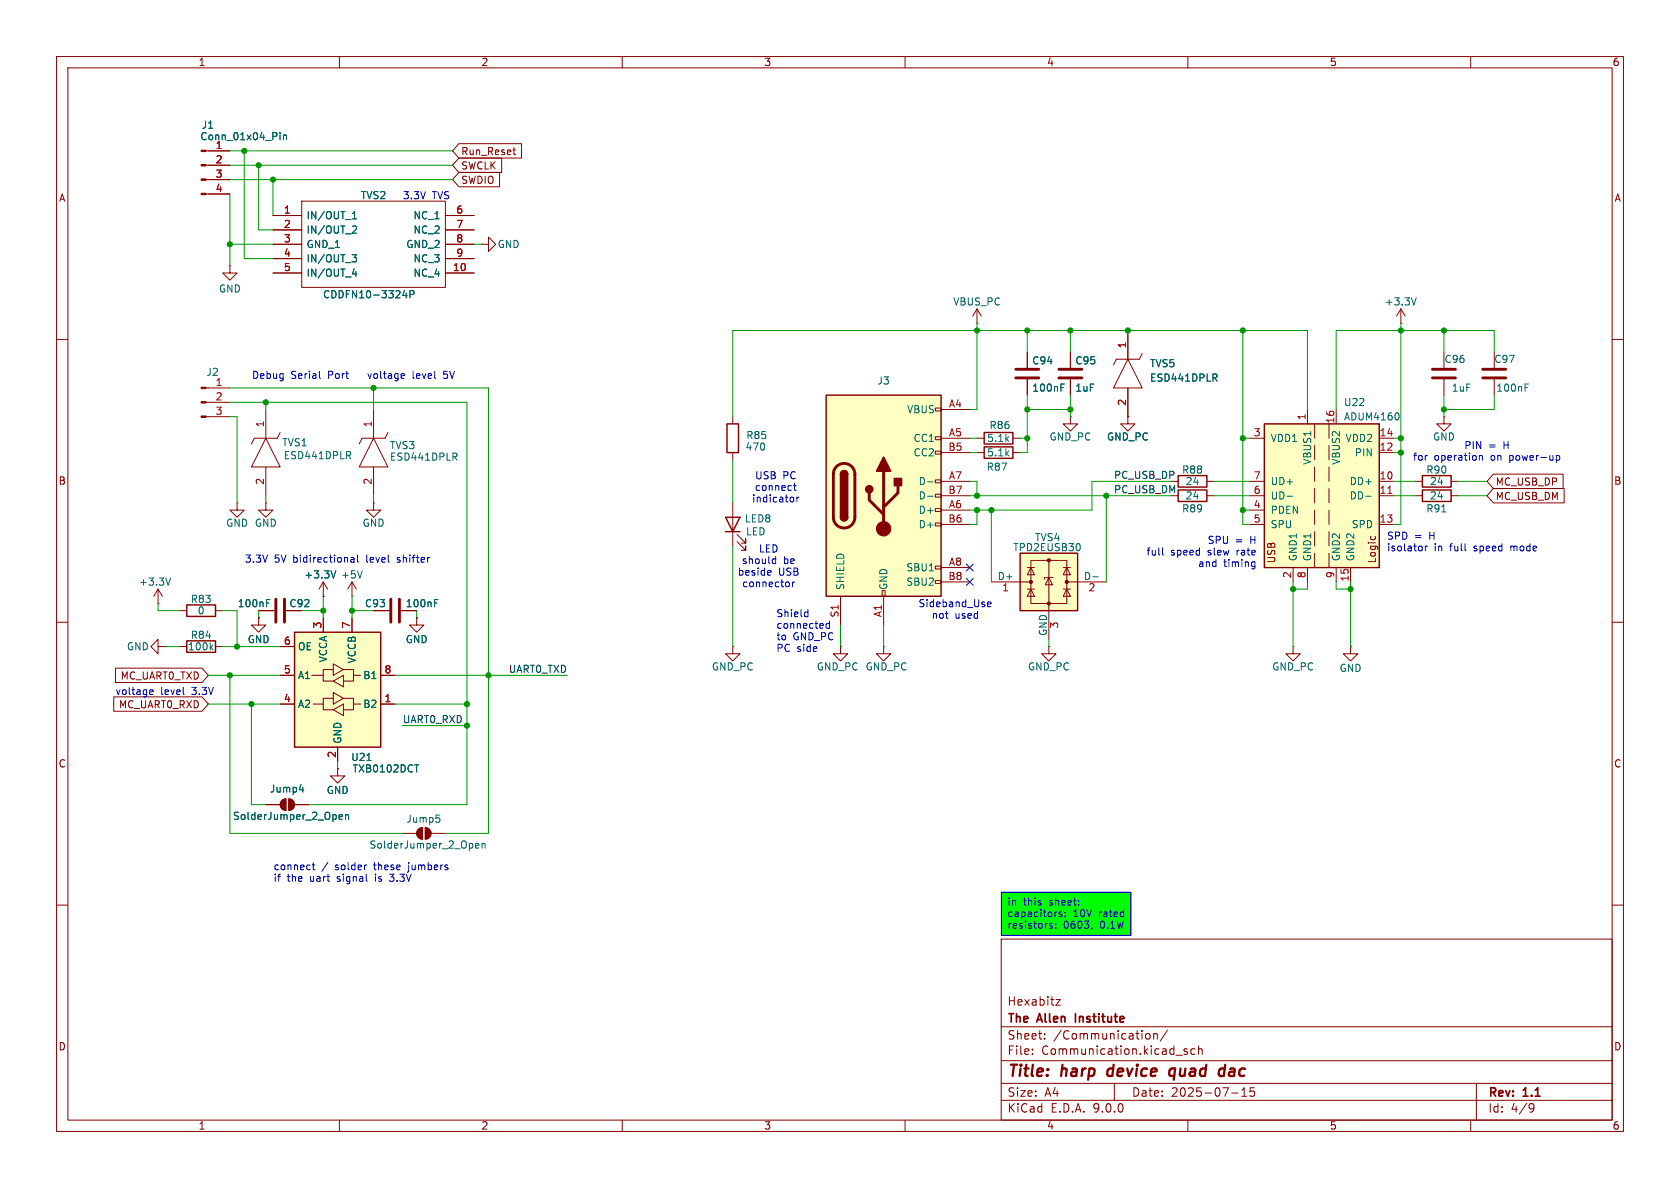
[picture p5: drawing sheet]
<svg xmlns="http://www.w3.org/2000/svg" width="297mm" height="210mm" viewBox="0 0 297 210" stroke-linecap="round" stroke-linejoin="round" font-family="sans-serif">
<g fill="none" stroke="#840000" stroke-width=".18">
<path d="M10 10h277v190h-277zM12 12h273v186h-273zM60 10v2M110 10v2M160 10v2M210 10v2M260 10v2M10 60h2M285 60h2M10 110h2M285 110h2M10 160h2"/>
<path d="M177 166h108v32h-108zM186.7 176.7h.8l-.8 1h.8M285 160h2M60 198v2M110 198v2M160 198v2M177 194.5h108M177 191.5h108M177 187.5h108M177 181.5h108M182.5 186.3v.1M182.5 185.5v.1"/>
<path d="M184.7 183.6v.1M184.7 182.8v.1M197 191.5v3M202.6 182.8l.4-.1 .3 .3v.4l-.1 .2-.4 .1-.2-.1M204 182.8l.2-.1 .3 .1 .1 .9M204 182.7v1M206.4 182.1l-1.3 2M209.9 185.5l-.4-.1-.2 .2 .1 .2 .5 .2v.3h-.6M210 198v2M211.2 185.5l-.4-.1-.3 .3v.4l.2 .2h.5M211.9 185.5l.2-.1 .4 .1v.9M211.9 184.9v1.5"/>
<path d="M217.7 193.2h1.2M219.5 193.8h.9M219.5 192.7l.5-.4v1.5M221.7 192.3h-.7v.7l.2-.1h.5l.1 .3-.1 .5-.2 .1-.5-.1M260 198v2M261 191.5v6.5M270.6 195.1l.5 .1a.99 .99 0 0 1-.4 1.4h-.2M271.2 195.7l-.3 .3h-.3"/>
</g>
<path d="M195.9 189.1l-.2 .7 .4 .4M207.7 189a.66 .66 0 0 0-.9 .3l-.1 .5 .1 .3 .2 .1 .6-.1M207.8 188.9l-.3 2M215.9 188.9l.6 .1M216.4 190.1l-.2 .1M216.6 188.2l-.3 2" fill="none" stroke="#840000" stroke-width=".4"/>
<path d="M190.1 179.2v1.5" fill="none" stroke="#840000" stroke-width=".3"/>
<path d="M177 157.7h22.9v7.7h-22.9z" fill="#0f0"/>
<path d="M180.3 97.8h10.2v10.2h-10.2z" fill="#ffffc2"/>
<path d="M180.3 97.8h10.2v10.2h-10.2z" fill="none" stroke="#840000" stroke-width=".25"/>
<g fill="none" stroke="#840000" stroke-width=".18">
<path d="M247.6 57.2h.1M247.6 54.6l-.7 1.3M247.6 54.6l.8 1.3M247.6 54.6v2.6M182.2 99.1h6.4v7.6h-6.4zM185.4 99.1v13.9M175.3 102.9h6.9M181.6 100.3h1.3M181.6 104.1h1.3M182.2 100.3l.7 1.3h-1.3zM182.2 104.1l.7 1.3h-1.3zM185.4 102.1l.7 1.3h-1.3z"/>
<path d="M186.2 102.1h-1.5v.3M188 100.3h1.2M188 104.1h1.2M188.6 100.3l.6 1.3h-1.2zM188.6 104.1l.6 1.3h-1.2zM188.6 102.9h7"/>
</g>
<g fill="#840000" stroke="#840000" stroke-width=".18">
<circle cx="182.2" cy="102.9" r=".28"/>
<circle cx="185.4" cy="99.1" r=".28"/>
<circle cx="185.4" cy="106.7" r=".28"/>
<circle cx="188.6" cy="102.9" r=".28"/>
</g>
<path d="M250.4 52.6l-.5 1.3M190.9 96.2l.1 .4-.1 .6M193.2 102h1" fill="none" stroke="#006464" stroke-width=".18"/>
<path d="M146 69.9h20.4v35.5h-20.4z" fill="#ffffc2"/>
<g fill="none" stroke="#840000" stroke-width=".18">
<path d="M36.4 26.7h4.2M36.4 29.2h4.2M36.4 31.8h4.2M36.4 34.3h4.2M48.3 38.1h5M53.3 35.6h25.4v15.2h-25.4zM78.7 38.1h5.1M40.6 47v1.3h1.3l-1.3 1.2-1.2-1.2h1.2M40.6 47h.1M48.3 40.6h5M48.3 43.2h5M48.3 45.7h5"/>
<path d="M48.3 48.3h5M78.7 40.6h5.1M78.7 43.2h5.1M78.7 45.7h5.1M78.7 48.3h5.1M85.1 43.2h1.3v-1.3l1.2 1.3-1.2 1.3v-1.3M85.1 43.2h.1M172.7 57.2h.1M172.7 54.6l-.7 1.3M172.7 54.6l.8 1.3M172.7 54.6v2.6M199.4 58.4v5.1"/>
<path d="M36.4 68.6h4.2M36.4 71.1h4.2M36.4 73.7h4.2M47 77.5l2.5 5.1h-5.1zM47 72.4v5.1M49.5 76.5l-.5 1h-4l-.6 1M66 77.5l2.6 5.1h-5.1zM66 72.4v5.1M68.6 76.5l-.5 1h-4.1l-.5 1M129.5 73.7v1.2M165.4 72.1h1v.5h-1zM165.4 77.2h1v.5h-1z"/>
<path d="M165.4 79.8h1v.5h-1zM166.4 72.4h5M166.4 77.5h5M172.7 77.5h1.3M179.1 77.5h1.2M199.4 63.5l2.5 5.1h-5.1zM199.4 73.7v1.2h1.3l-1.3 1.3-1.3-1.3h1.3M199.4 73.7h.1M199.4 68.6v5.1M201.9 62.5l-.5 1h-4l-.6 1M255.3 73.7v1.2h1.2l-1.2 1.3-1.3-1.3h1.3M255.3 73.7h.1"/>
<path d="M255.3 62.2v2.8M255.3 67.1v2.8M264.2 62.2v2.8M264.2 67.1v2.8M41.9 88.9v1.3h1.3l-1.3 1.2-1.3-1.2h1.3M41.9 88.9h.1M47 88.9v1.3h1.3l-1.3 1.2-1.3-1.2h1.3M47 88.9h.1M47 82.6v5M66 88.9v1.3h1.3l-1.3 1.2-1.2-1.2h1.2M66 88.9h.1M66 82.6v5"/>
<path d="M129.5 80v1.3M129.5 88.9v7.6M130.3 95.8l1.5 1.5v-.8v.8h-.7M130.3 94.5l1.5 1.5v-.7v.7h-.7M165.4 84.8h1v.5h-1zM165.4 87.4h1v.5h-1zM165.4 89.9h1v.5h-1zM165.4 92.5h1v.5h-1zM166.4 80h5M166.4 85.1h5M166.4 87.6h5M166.4 90.2h5"/>
<path d="M166.4 92.7h5M172.7 80h1.3M179.1 80h1.2M250.2 85.1h1.3M250.2 87.6h1.3M256.5 85.1h1.3M256.5 87.6h1.3M27.9 106.7h.1M27.9 114.3v-1.3l-1.2 1.3 1.2 1.3v-1.3h1.3M27.9 104.1l-.7 1.3M27.9 104.1l.8 1.3M27.9 104.1v2.6"/>
<path d="M29.2 114.3h.1M31.7 114.3h1.3M31.7 108h1.3M38.1 114.3h1.3M38.1 108h1.3M45.7 109.2v1.3h1.3l-1.3 1.3-1.3-1.3h1.3M45.7 109.2h.1M45.7 108h2.8M57.1 105.4h.1M57.1 102.9l-.7 1.2M57.1 102.9l.8 1.2M57.1 102.9v2.5"/>
<path d="M62.2 105.4h.1M62.2 102.9l-.7 1.2M62.2 102.9l.8 1.2M62.2 102.9v2.5M66 108h2.8M70.9 108h2.8M73.7 109.2v1.3h1.2l-1.2 1.3-1.3-1.3h1.3M73.7 109.2h.1M129.5 114.3v1.3h1.3l-1.3 1.2-1.2-1.2h1.2M129.5 114.3h.1M148.6 114.3v1.3h1.3l-1.3 1.2-1.3-1.2h1.3M148.6 114.3h.1"/>
<path d="M148.6 105.4v5.1M156 104.4h.5v1h-.5zM156.2 114.3v1.3h1.3l-1.3 1.2-1.3-1.2h1.3M156.2 114.3h.1M156.2 105.4v5.1M165.4 100.1h1v.5h-1zM165.4 102.6h1v.5h-1zM166.4 100.3h5M166.4 102.9h5M185.4 114.3v1.3h1.3l-1.3 1.2-1.3-1.2h1.3M185.4 114.3h.1M228.6 114.3v1.3h1.3l-1.3 1.2-1.3-1.2h1.3"/>
<path d="M228.6 114.3h.1M238.8 114.3v1.3h1.2l-1.2 1.2-1.3-1.2h1.3M238.8 114.3h.1M59.7 135.9v1.3h1.3l-1.3 1.2-1.3-1.2h1.3M59.7 135.9h.1M47 142.2h2.5M49.8 141.5l.7-.3v2.1a1.02 1.02 0 0 1-.9-.7 1.02 1.02 0 0 1 .2-1.1zM51.1 141.2a1.02 1.02 0 0 1 1 1 1.02 1.02 0 0 1-1 1.1zM52.1 142.2h2.5M71.1 147.3h2.6M74 146.6l.7-.3v2a1.02 1.02 0 0 1-1-.6 1.02 1.02 0 0 1 .3-1.1zM75.2 146.3a1.02 1.02 0 0 1 1 1 1.02 1.02 0 0 1-1 1z"/>
<path d="M76.2 147.3h2.5"/>
</g>
<path d="M128.5 74.9h2.1v5.1h-2.1zM146 69.9h20.4v35.5h-20.4zM174 79h5.1v2h-5.1zM174 76.5h5.1v2h-5.1zM128.3 91.4h2.5l-1.3 2.6zM128.3 94h2.5M148.6 83.8a.64 .64 0 0 1 .6-.6 .64 .64 0 0 1 .7 .6M148.6 91.4a.64 .64 0 0 0 .6 .7 .64 .64 0 0 0 .7-.7M251.5 86.6h5v2h-5zM251.5 84.1h5v2h-5zM33 113.3h5.1v2h-5.1zM33 106.9h5.1v2.1h-5.1z" fill="none" stroke="#840000" stroke-width=".25"/>
<path d="M253.2 66.8h4.1M253.2 65.3h4.1M262.1 66.8h4.1M262.1 65.3h4.1M147.9 82.5a1.9 1.9 0 0 1 2-.4 1.9 1.9 0 0 1 1.2 1.7v7.6a1.91 1.91 0 0 1-1.9 1.9 1.91 1.91 0 0 1-1.9-1.9v-7.7l.2-.7zM153.7 87.1v1.3l2.5 2.5M156.2 83.3v10.2M158.7 85.9v1.2l-2.5 2.6M48.8 105.9v4.1M50.3 105.9v4.1M69.1 105.9v4.1M70.6 105.9v4.1" fill="none" stroke="#840000" stroke-width=".51"/>
<g fill="#840000" stroke="#840000" stroke-width=".25">
<path d="M148.6 83.8h1.3v7.6h-1.3z"/>
<path d="M148.8 83.4a.64 .64 0 0 1 .7-.2 .64 .64 0 0 1 .4 .6h-1.3z"/>
<path d="M148.6 91.4h1.3a.64 .64 0 0 1-.7 .7 .64 .64 0 0 1-.6-.7z"/>
<path d="M156.2 80.8l1.3 2.5h-2.6z"/>
<path d="M158.1 84.6h1.3v1.3h-1.3z"/>
<circle cx="153.7" cy="86.5" r=".63"/>
</g>
<g fill="#840000" stroke="#840000" stroke-width=".18">
<path d="M35.6 26.5h.8v.3h-.8z"/>
<path d="M35.6 29.1h.8v.2h-.8z"/>
<path d="M35.6 31.6h.8v.3h-.8z"/>
<path d="M35.6 34.2h.8v.2h-.8z"/>
<path d="M35.6 68.5h.8v.2h-.8z"/>
<path d="M35.6 71h.8v.2h-.8z"/>
<path d="M35.6 73.5h.8v.3h-.8z"/>
<path d="M74 146.6l.7-.3v2a1.02 1.02 0 0 1-1-.6 1.02 1.02 0 0 1 .3-1.1z"/>
<path d="M75.2 146.3a1.02 1.02 0 0 1 1 1 1.02 1.02 0 0 1-1 1z"/>
<path d="M49.8 141.5l.7-.3v2.1a1.02 1.02 0 0 1-.9-.7 1.02 1.02 0 0 1 .2-1.1z"/>
<path d="M51.1 141.2a1.02 1.02 0 0 1 1 1 1.02 1.02 0 0 1-1 1.1z"/>
<circle cx="156.2" cy="93.5" r="1.27"/>
</g>
<g fill="none" stroke="#006464" stroke-width=".18">
<path d="M49.5 23.4v.2M49.5 23.9v.8M50.1 23.9v.8M50.1 24l.2-.1h.3l.1 .8M62.3 38.7h.7M62.3 37.8l.4-.4v1.3M62.5 39.9l.4 .1 .1 .3-.8 .9h.8M62.2 45h.8l-.4 .5 .4 .1v.5l-.2 .2h-.4M62.3 48.4h.8M62.9 48v.8M71.5 51.3l-.3 .9h.8M71.8 51.8v.8"/>
<path d="M72.5 52h.6l.1-.2-.1-.3-.6-.1v1.2M61.9 79.9l.1 .2-.1 .3M214.7 66.8l.5 .6M215 66.2l.2 .2-.2 .3M269.6 68.5h.4M269.6 67.9h.6M61.6 80.5l.4 .6M80.4 80.7l.4 .7M80.7 80.1l.1 .2-.1 .4M164 85.2h1M164 87.7h1M254.9 90.5h.7"/>
<path d="M30.2 102.2l-.5 1.2M37.3 114.4l.3 .5M37.6 114l-.4 .5M47.1 106.6h.4M47.1 106h.6M59.4 100.9l-.5 1.3M64 100.9l-.4 1.3M76.8 106.6h.4M76.8 106h.6M52.9 139.6h.8M53.5 139.2v.8M59.9 144.4l.6-.1v-.2l-.4-.1-.2 .2 .1 .6h.5"/>
<path d="M61.1 144.1l.2-.1 .3 .1v.8M61.1 144v.9M77.1 144.1h.6M77.5 144.6l.3 .2v.3l-.3 .3M84.1 149.5l.6-.1-.1-.3h-.4l-.1 .2v.6h.5M85.2 149.2l.2-.1h.3l.1 .8M85.2 149.1v.8"/>
</g>
<g fill="#ffffc2">
<path d="M52.1 111.8h15.2v20.3h-15.2z"/>
<path d="M58.9 122.4l1.8 1-1.8 1.1z"/>
</g>
<path d="M208.3 86.6h5.1v2h-5.1zM52.1 111.8h15.2v20.3h-15.2z" fill="none" stroke="#840000" stroke-width=".25"/>
<g fill="none" stroke="#840000" stroke-width=".18">
<path d="M207 87.6h1.3M213.4 87.6h1.2M49.5 114.3h2.6M49.5 119.4h2.6M55.1 119.4h2v1h1.8M57.1 109.2v2.6M58.9 118.4h-1.8v1M58.9 117.3l1.8 1.1-1.8 1zM60.7 118.4h1.8v1h1.3M62.2 109.2v2.6M62.5 119.4v1h-1.8M67.3 119.4h2.5"/>
<path d="M49.5 124.5h2.6M55.4 124.5h1.7v1h1.8M58.9 123.4h-1.8v1.1M58.9 122.4l1.8 1-1.8 1.1zM58.9 120.4l1.8-1v2zM58.9 125.5l1.8-1v2zM59.7 132.1v2.5M60.7 123.4h1.8v1.1h1.3M62.5 124.5v1h-1.8M67.3 124.5h2.5"/>
</g>
<path d="M64.9 134.4h.7M73.3 135.2h.7" fill="none" stroke="#006464" stroke-width=".18"/>
<path d="M223.5 74.9h20.3v25.4h-20.3z" fill="#ffffc2"/>
<path d="M223.5 74.9h20.3v25.4h-20.3zM208.3 84.1h5.1v2h-5.1z" fill="none" stroke="#840000" stroke-width=".25"/>
<g fill="none" stroke="#840000" stroke-width=".18">
<path d="M36.8 26.7h3.8M36.8 29.2h3.8M36.8 31.8h3.8M36.8 34.3h3.8M48.3 38.1h5M78.7 38.1h5.1M81.1 25.4h11.1v2.5h-11.1l-1.1-1.2zM81.1 30.5h7.2v2.5h-7.2l-1.1-1.2zM81.1 27.9h7.6v2.6h-7.6l-1.1-1.3zM90.7 26.5h.5M90.9 27.2l.3 .1M48.3 40.6h5"/>
<path d="M48.3 43.2h5M48.3 45.7h5M48.3 48.3h5M78.7 40.6h5.1M78.7 43.2h5.1M78.7 45.7h5.1M78.7 48.3h5.1M199.4 58.4v5.1M181.6 62.2v2.8M181.6 67.1v2.8M189.2 73.7v1.2h1.3l-1.3 1.3-1.2-1.3h1.2M189.2 73.7h.1"/>
<path d="M189.2 62.2v2.8M189.2 67.1v2.8M199.4 73.7h.1M199.4 68.6v5.1M221 77.5h2.5M231.1 72.4v2.5M232.4 74.9v2.6M234.9 74.9v2.6M234.9 78.7v2.6M236.2 72.4v2.5M243.8 77.5h2.6M207 85.1h1.3"/>
<path d="M213.4 85.1h1.2M221 85.1h2.5M221 87.6h2.5M221 90.2h2.5M221 92.7h2.5M232.4 82.6v2.5M232.4 86.4v2.5M232.4 90.2v2.5M232.4 94v2.5M232.4 97.8v2.5M234.9 82.6v2.5M234.9 86.4v2.5"/>
<path d="M234.9 90.2v2.5M234.9 94v2.5M234.9 97.8v2.5M242.4 94.8l-.1 .1M243.1 94.8v.1M243.8 85.1h2.6M243.8 87.6h2.6M243.8 92.7h2.6M243.8 80h2.6M264 83.8h12.3v2.6h-12.3l-1.1-1.3zM264 86.4h12.5v2.5h-12.5l-1.1-1.3zM20.4 118.1h15.3l1.1 1.3-1.1 1.3h-15.3z"/>
<path d="M45.7 109.2h.1M45.7 108h2.8M49.5 114.3h2.6M49.5 119.4h2.6M57.1 105.4h.1M57.1 109.2v2.6M62.2 109.2v2.6M66 108h2.8M67.3 119.4h2.5M70.9 108h2.8M73.7 109.2h.1M228.6 100.3v2.6"/>
<path d="M231.1 100.3v2.6M236.2 100.3v2.6M238.8 100.3v2.6M20.1 123.2h15.6l1.1 1.3-1.1 1.2h-15.6zM49.5 124.5h2.6M59.7 135.9h.1M59.7 132.1v2.5M67.3 124.5h2.5M47 142.2h2.5M52.1 142.2h2.5"/>
</g>
<g fill="none" stroke="#006464" stroke-width=".18">
<path d="M49.5 23.4v.2M49.5 23.9v.8M50.1 23.9v.8M50.1 24l.2-.1h.3l.1 .8M62.3 38.7h.7M62.3 37.8l.4-.4v1.3M62.5 39.9l.4 .1 .1 .3-.8 .9h.8M62.2 45h.8l-.4 .5 .4 .1v.5l-.2 .2h-.4M62.3 48.4h.8M62.9 48v.8M71.5 51.3l-.3 .9h.8M71.8 51.8v.8"/>
<path d="M72.5 52h.6l.1-.2-.1-.3-.6-.1v1.2M187.6 68.5h.4M187.6 67.9h.6M214.7 66.8l.5 .6M215 66.2l.2 .2-.2 .3M247.2 73l.1 .5-.1 .7M227.5 87.7h1M241.5 87.7h.9M47.1 106.6h.4M47.1 106h.6M59.4 100.9l-.5 1.3M76.8 106.6h.4"/>
<path d="M76.8 106h.6M52.9 139.6h.8M53.5 139.2v.8M64.9 134.4h.7M73.3 135.2h.7M59.9 144.4l.6-.1v-.2l-.4-.1-.2 .2 .1 .6h.5M61.1 144.1l.2-.1 .3 .1v.8M61.1 144v.9"/>
</g>
<path d="M245.4 87.2h.7" fill="none" stroke="#a90000" stroke-width=".18"/>
<path d="M179.6 65.3h4M179.6 66.8h4M187.2 65.3h4.1M187.2 66.8h4.1" fill="none" stroke="#840000" stroke-width=".51"/>
<g fill="none" stroke="#009600" stroke-width=".18">
<path d="M40.6 26.7h39.4M40.6 34.3v12.7M40.6 29.2h39.4M40.6 31.8h39.4M43.2 26.7v19h5.1M45.7 29.2v11.4h2.6M48.3 31.8v6.3M40.6 43.2h7.7M83.8 43.2h1.3M172.7 57.2v15.2h-1.3M181.6 58.4v3.8M189.2 58.4v3.8"/>
<path d="M219.7 58.4v34.3h1.3M247.6 57.2v35.5h-1.2M255.3 58.4v3.8M40.6 71.1h41.9v71.1h-27.9M40.6 68.6h45.8v78.7h-7.7M40.6 73.7h1.3v15.2M47 71.1v1.3M66 68.6v3.8M171.4 77.5h1.3M180.3 77.5h1.3M181.6 72.4h7.6M181.6 69.9v10.1h-1.3"/>
<path d="M189.2 69.9v3.8M219.7 77.5h1.3M231.1 72.4v-14h-101.6v15.3M246.4 77.5h1.2M255.3 69.9v3.8M264.2 62.2v-3.8h-28v14M264.2 69.9v2.5h-8.9M47 87.6v1.3M66 87.6v1.3M129.5 81.3v7.6M129.5 96.5v17.8M171.4 87.6h35.6"/>
<path d="M171.4 85.1h1.3v2.5M171.4 80h1.3M172.7 90.2v2.5h-1.3M175.3 90.2v12.7M195.6 87.6v15.3M207 85.1h-14v5.1h-21.6M214.6 87.6h6.4M214.6 85.1h6.4M219.7 90.2h1.3M246.4 87.6h3.8M246.4 85.1h3.8M246.4 80h1.2"/>
<path d="M257.8 87.6h5.1M257.8 85.1h5.1M27.9 106.7v1.3h3.8M29.2 114.3h2.5M36.8 119.4h12.7M39.4 114.3h10.1M39.4 108h2.5v6.3M40.6 119.4v27.9h30.5M45.7 108v1.2M53.3 108h3.8M57.1 105.4v3.8M62.2 108h3.8"/>
<path d="M62.2 105.4v3.8M69.8 119.4h30.5M73.7 108v1.2M148.6 110.5v3.8M156.2 110.5v3.8M185.4 113v1.3M228.6 102.9v11.4M231.1 102.9v1.2h-2.5M236.2 102.9v1.2h2.6M238.8 102.9v11.4M36.8 124.5h12.7M44.4 124.5v17.7h2.6"/>
<path d="M59.7 134.6v1.3M69.8 124.5h12.7M71.1 128.3h11.4"/>
</g>
<path d="M170.8 99.7l1.3 1.2M172.1 99.7l-1.3 1.2M170.8 102.3l1.3 1.2M172.1 102.3l-1.3 1.2" fill="none" stroke="#000084" stroke-width=".18"/>
<g fill="none" stroke="#0000c2" stroke-width=".18">
<path d="M56.5 65.6v1.1l.1 .2M71 66.8h.5M71 66.1l.3-.1 .2 .4-.6 .1M76.9 66.8l.1 .1M62 98.6h.5l.1 .8M62.6 98.8l-.4 .1-.2 .2 .2 .3 .4-.1M63.2 98.1v1.1l.2 .2M136.8 98.8l.3 .1M137.1 98.4v1.2M137.1 99.6h-.3M140.1 87.9l.2 .2v.4l-.2 .2M140.3 85.8h.5"/>
<path d="M140.5 85.4v1.1l.3 .2M140.9 87.9v.8M141.2 87.9l-.3 .2M205.5 96.8v1.1l.2 .2M221.5 99.3l.3 .1M221.8 99.3v1l-.1 .2-.3 .1M251.4 96.7v.6M252 96.5v.9M252.3 96.5l-.3 .3M261.5 80.5v.9M261.5 80.6l.2-.1 .3 .1 .1 .8M275.1 80.6l.4-.1 .2 .3-.1 .5h-.5"/>
<path d="M275.1 80.5v1.3M135.9 100.8l.4 .1v.2l-.6 .2M136.3 101.6l-.4 .1M139.4 102.9l.1 .2-.1 .6M140.1 102.9v.8M140.5 102.9l-.4 .2M142.5 108.2h.3M142.8 107.8v1.2M142.8 109h-.3M146.6 109.8v1.3M146.6 110.3l-.3-.1-.3 .3 .2 .5h.4M174.6 106.8l.6-.1-.1-.2-.3-.1-.2 .2 .1 .6h.4"/>
<path d="M221.8 100.1l-.3 .1M26.5 122.7h.5M26.5 122l.4-.1 .2 .3-.6 .2M32.5 122.7l.1 .1M55.2 152.9h.5M55.4 152.5v1.1l.3 .2M64.7 152.9h.1M68.9 155.7l.1 .1M177 157.7h22.9v7.7h-22.9zM185.6 163.6l.4 .1 .1 .2-.2 .2-.4-.1M186.6 164v.1M187.7 161.3l-.3-.1-.2 .2 .1 .2 .4 .1v.3h-.5"/>
<path d="M188.3 161.9v.2M188.3 161.3v.1M193.1 164l-.1 .3"/>
</g>
<g fill="#009600" stroke="#009600" stroke-width=".18">
<circle cx="181.6" cy="77.5" r=".46"/>
<circle cx="172.7" cy="87.6" r=".46"/>
<circle cx="172.7" cy="90.2" r=".46"/>
<circle cx="175.3" cy="90.2" r=".46"/>
<circle cx="40.6" cy="119.4" r=".46"/>
<circle cx="44.4" cy="124.5" r=".46"/>
<circle cx="82.5" cy="128.3" r=".46"/>
<circle cx="82.5" cy="124.5" r=".46"/>
<circle cx="247.6" cy="77.5" r=".46"/>
<circle cx="247.6" cy="58.4" r=".46"/>
<circle cx="255.3" cy="72.4" r=".46"/>
<circle cx="238.8" cy="104.1" r=".46"/>
<circle cx="255.3" cy="58.4" r=".46"/>
<circle cx="247.6" cy="80" r=".46"/>
<circle cx="66" cy="68.6" r=".46"/>
<circle cx="45.7" cy="29.2" r=".46"/>
<circle cx="48.3" cy="31.8" r=".46"/>
<circle cx="43.2" cy="26.7" r=".46"/>
<circle cx="47" cy="71.1" r=".46"/>
<circle cx="40.6" cy="43.2" r=".46"/>
<circle cx="189.2" cy="72.4" r=".46"/>
<circle cx="228.6" cy="104.1" r=".46"/>
<circle cx="195.6" cy="87.6" r=".46"/>
<circle cx="219.7" cy="77.5" r=".46"/>
<circle cx="219.7" cy="58.4" r=".46"/>
<circle cx="219.7" cy="90.2" r=".46"/>
<circle cx="189.2" cy="58.4" r=".46"/>
<circle cx="199.4" cy="58.4" r=".46"/>
<circle cx="181.6" cy="58.4" r=".46"/>
<circle cx="181.6" cy="72.4" r=".46"/>
<circle cx="172.7" cy="58.4" r=".46"/>
<circle cx="62.2" cy="108" r=".46"/>
<circle cx="57.1" cy="108" r=".46"/>
<circle cx="86.4" cy="119.4" r=".46"/>
<circle cx="41.9" cy="114.3" r=".46"/>
</g>
<g font-size="2.8" fill="#840000">
<text x="178" y="190.9">Title:</text>
<text x="187.7" y="190.9">harp</text>
<text x="196.6" y="190.9">device</text>
<text x="208.4" y="190.9">quad</text>
<text x="218" y="190.9">dac</text>
</g>
<g font-size="2.1" fill="#840000">
<text x="178" y="178">Hexabitz</text>
<text x="178" y="184">Sheet:</text>
<text x="178" y="181.2">The</text>
<text x="183.5" y="181.2">Allen</text>
<text x="186.2" y="184">/Communication/</text>
<text x="190.8" y="181.2">Institute</text>
<text x="178" y="186.7">File:</text>
<text x="184.1" y="186.7">Communication.kicad_sch</text>
<text x="178" y="196.9">KiCad</text>
<text x="178" y="194.1">Size:</text>
<text x="184.7" y="194.1">A4</text>
<text x="185.7" y="196.9">E.D.A.</text>
<text x="193.3" y="196.9">9.0.0</text>
<text x="200" y="194.1">Date:</text>
<text x="207" y="194.1">2025-07-15</text>
<text x="263" y="194.3">Rev:</text>
<text x="263" y="196.9">Id:</text>
<text x="267.1" y="196.9">4/9</text>
<text x="269.4" y="194.3">1.1</text>
</g>
<g font-size="1.8" fill="#840000">
<text x="35" y="11.9">1</text>
<text x="85" y="11.9">2</text>
<text x="135" y="11.9">3</text>
<text x="185" y="11.9">4</text>
<text x="235" y="11.9">5</text>
<text x="285" y="11.9">6</text>
<text x="81.4" y="27.6">Run_Reset</text>
<text x="10.3" y="35.9">A</text>
<text x="81.4" y="32.7">SWDIO</text>
<text x="81.4" y="30.2">SWCLK</text>
<text x="285.3" y="35.9">A</text>
<text x="10.3" y="85.9">B</text>
<text x="264.3" y="86">MC_USB_DP</text>
<text x="264.3" y="88.6">MC_USB_DM</text>
<text x="285.3" y="85.9">B</text>
<text x="225.7" y="99.7" transform="rotate(-90 225.7 99.7)">USB</text>
<text x="243.4" y="99.7" transform="rotate(-90 243.4 99.7)">Logic</text>
<text x="51.1" y="107.5">C92</text>
<text x="20.9" y="125.4">MC_UART0_RXD</text>
<text x="21.2" y="120.3">MC_UART0_TXD</text>
<text x="10.3" y="135.9">C</text>
<text x="285.3" y="135.9">C</text>
<text x="10.3" y="185.9">D</text>
<text x="285.3" y="185.9">D</text>
<text x="35" y="199.9">1</text>
<text x="85" y="199.9">2</text>
<text x="135" y="199.9">3</text>
<text x="185" y="199.9">4</text>
<text x="235" y="199.9">5</text>
<text x="285" y="199.9">6</text>
</g>
<g font-size="1.8" fill="#006464">
<text x="35.6" y="23">J1</text>
<text x="35.3" y="25">Conn_01x04_Pin</text>
<text x="63.7" y="35.4">TVS2</text>
<text x="54.1" y="39">IN/OUT_1</text>
<text x="54.1" y="41.5">IN/OUT_2</text>
<text x="73" y="39">NC_1</text>
<text x="73" y="41.5">NC_2</text>
<text x="54.1" y="44">GND_1</text>
<text x="54.1" y="46.6">IN/OUT_3</text>
<text x="71.7" y="44">GND_2</text>
<text x="73" y="46.6">NC_3</text>
<text x="87.9" y="44">GND</text>
<text x="38.6" y="51.9">GND</text>
<text x="54.1" y="49.1">IN/OUT_4</text>
<text x="57" y="52.9">CDDFN10-3324P</text>
<text x="73" y="49.1">NC_4</text>
<text x="168.4" y="54.2">VBUS_PC</text>
<text x="244.7" y="54.2">+3.3V</text>
<text x="182.4" y="64.6">C94</text>
<text x="190" y="64.6">C95</text>
<text x="203.2" y="65.1">TVS5</text>
<text x="255.3" y="64.4">C96</text>
<text x="264.1" y="64.4">C97</text>
<text x="36.4" y="66.6">J2</text>
<text x="155" y="68.2">J3</text>
<text x="182.4" y="69.4">100nF</text>
<text x="190" y="69.4">1uF</text>
<text x="203.2" y="67.7">ESD441DPLR</text>
<text x="237.5" y="72">U22</text>
<text x="256.5" y="69.4">1uF</text>
<text x="264.4" y="69.4">100nF</text>
<text x="131.8" y="77.8">R85</text>
<text x="160.3" y="73.3">VBUS</text>
<text x="174.8" y="76">R86</text>
<text x="237.5" y="74.5">ADUM4160</text>
<text x="49.8" y="79.1">TVS1</text>
<text x="50" y="81.4">ESD441DPLR</text>
<text x="68.8" y="81.6">ESD441DPLR</text>
<text x="68.8" y="79.6">TVS3</text>
<text x="131.7" y="79.9">470</text>
<text x="161.4" y="78.3">CC1</text>
<text x="161.4" y="80.9">CC2</text>
<text x="174.3" y="83.4">R87</text>
<text x="174.4" y="80.9">5.1k</text>
<text x="174.4" y="78.3">5.1k</text>
<text x="185.4" y="78.1">GND_PC</text>
<text x="195.6" y="78.1">GND_PC</text>
<text x="208.9" y="83.9">R88</text>
<text x="224.5" y="78.3">VDD1</text>
<text x="232" y="82.3" transform="rotate(-90 232 82.3)">VBUS1</text>
<text x="237.1" y="82.3" transform="rotate(-90 237.1 82.3)">VBUS2</text>
<text x="237.8" y="78.3">VDD2</text>
<text x="239.4" y="80.9">PIN</text>
<text x="252.1" y="83.9">R90</text>
<text x="253.2" y="78.1">GND</text>
<text x="162.3" y="86">D-</text>
<text x="162.3" y="88.5">D-</text>
<text x="209.5" y="88.5">24</text>
<text x="209.5" y="86">24</text>
<text x="224.5" y="86">UD+</text>
<text x="224.5" y="88.5">UD-</text>
<text x="238.5" y="86">DD+</text>
<text x="238.5" y="88.5">DD-</text>
<text x="252.7" y="88.5">24</text>
<text x="252.7" y="86">24</text>
<text x="39.9" y="93.3">GND GND</text>
<text x="64" y="93.3">GND</text>
<text x="131.6" y="92.6">LED8</text>
<text x="131.8" y="94.8">LED</text>
<text x="162.3" y="91">D+</text>
<text x="162.3" y="93.6">D+</text>
<text x="182.9" y="95.9">TVS4</text>
<text x="208.9" y="90.8">R89</text>
<text x="224.5" y="91">PDEN</text>
<text x="224.5" y="93.6">SPU</text>
<text x="238.9" y="93.6">SPD</text>
<text x="252.1" y="90.8">R91</text>
<text x="160.1" y="101.2">SBU1</text>
<text x="179" y="97.6">TPD2EUSB30</text>
<text x="229.5" y="99.3" transform="rotate(-90 229.5 99.3)">GND1</text>
<text x="232" y="99.3" transform="rotate(-90 232 99.3)">GND1</text>
<text x="237.1" y="99.3" transform="rotate(-90 237.1 99.3)">GND2</text>
<text x="239.6" y="99.3" transform="rotate(-90 239.6 99.3)">GND2</text>
<text x="24.5" y="103.7">+3.3V</text>
<text x="33.6" y="106.8">R83</text>
<text x="41.9" y="107.5">100nF</text>
<text x="53.7" y="102.5">+3.3V</text>
<text x="60.2" y="102.5">+5V</text>
<text x="64.4" y="107.5">C93</text>
<text x="71.6" y="107.5">100nF</text>
<text x="149.5" y="104.4" transform="rotate(-90 149.5 104.4)">SHIELD</text>
<text x="157.1" y="104.4" transform="rotate(-90 157.1 104.4)">GND</text>
<text x="160.1" y="103.7">SBU2</text>
<text x="176.3" y="102.6">D+</text>
<text x="191.5" y="102.6">D-</text>
<text x="33.6" y="113.1">R84</text>
<text x="34.9" y="108.8">0</text>
<text x="43.7" y="113.9">GND</text>
<text x="71.6" y="113.9">GND</text>
<text x="185.2" y="112.5" transform="rotate(-90 185.2 112.5)">GND</text>
<text x="22.3" y="115.2">GND</text>
<text x="33.1" y="115.2">100k</text>
<text x="52.6" y="115.2">OE</text>
<text x="58" y="117.2" transform="rotate(-90 58 117.2)">VCCA</text>
<text x="63.1" y="117.4" transform="rotate(-90 63.1 117.4)">VCCB</text>
<text x="125.7" y="118.7">GND_PC</text>
<text x="144.3" y="118.7">GND_PC</text>
<text x="152.9" y="118.7">GND_PC</text>
<text x="181.6" y="118.7">GND_PC</text>
<text x="224.8" y="118.7">GND_PC</text>
<text x="236.7" y="119">GND</text>
<text x="52.6" y="120.2">A1</text>
<text x="52.6" y="125.3">A2</text>
<text x="64.1" y="120.2">B1</text>
<text x="64.1" y="125.3">B2</text>
<text x="60.6" y="131.6" transform="rotate(-90 60.6 131.6)">GND</text>
<text x="62" y="134.7">U21</text>
<text x="62.2" y="136.8">TXB0102DCT</text>
<text x="47.6" y="140.3">Jump4</text>
<text x="57.7" y="140.6">GND</text>
<text x="41.1" y="145.1">SolderJumper_2_Open</text>
<text x="71.7" y="145.6">Jump5</text>
<text x="65.2" y="150.2">SolderJumper_2_Open</text>
</g>
<g font-size="1.8" fill="#a90000">
<text x="38" y="26.4">1</text>
<text x="38" y="29">2</text>
<text x="38" y="31.5">3</text>
<text x="38" y="34">4</text>
<text x="50.1" y="37.8">1</text>
<text x="50.1" y="40.4">2</text>
<text x="80.6" y="37.8">6</text>
<text x="80.6" y="40.4">7</text>
<text x="50.1" y="42.9">3</text>
<text x="50.1" y="45.5">4</text>
<text x="80.6" y="42.9">8</text>
<text x="80.6" y="45.5">9</text>
<text x="50.1" y="48">5</text>
<text x="80" y="48">10</text>
<text x="199.1" y="61.7" transform="rotate(-90 199.1 61.7)">1</text>
<text x="38" y="68.3">1</text>
<text x="38" y="70.9">2</text>
<text x="199.1" y="71.8" transform="rotate(-90 199.1 71.8)">2</text>
<text x="38" y="73.4">3</text>
<text x="46.7" y="75.6" transform="rotate(-90 46.7 75.6)">1</text>
<text x="65.8" y="75.6" transform="rotate(-90 65.8 75.6)">1</text>
<text x="167.7" y="72.1">A4</text>
<text x="167.7" y="77.2">A5</text>
<text x="221.5" y="77.2">3</text>
<text x="230.9" y="74.4" transform="rotate(-90 230.9 74.4)">1</text>
<text x="236" y="75" transform="rotate(-90 236 75)">16</text>
<text x="243.8" y="77.2">14</text>
<text x="167.6" y="79.8">B5</text>
<text x="243.8" y="79.8">12</text>
<text x="46.7" y="85.8" transform="rotate(-90 46.7 85.8)">2</text>
<text x="65.8" y="85.8" transform="rotate(-90 65.8 85.8)">2</text>
<text x="167.6" y="87.4">B7</text>
<text x="167.7" y="84.8">A7</text>
<text x="167.7" y="89.9">A6</text>
<text x="221.5" y="84.8">7</text>
<text x="221.5" y="87.4">6</text>
<text x="221.5" y="89.9">4</text>
<text x="243.8" y="84.8">10</text>
<text x="243.8" y="87.4">11</text>
<text x="167.6" y="92.5">B6</text>
<text x="221.5" y="92.5">5</text>
<text x="243.8" y="92.5">13</text>
<text x="167.7" y="100.1">A8</text>
<text x="167.6" y="102.6">B8</text>
<text x="177.1" y="104.9">1</text>
<text x="192.3" y="104.9">2</text>
<text x="228.3" y="102.3" transform="rotate(-90 228.3 102.3)">2</text>
<text x="230.9" y="102.3" transform="rotate(-90 230.9 102.3)">8</text>
<text x="236" y="102.3" transform="rotate(-90 236 102.3)">9</text>
<text x="238.5" y="102.9" transform="rotate(-90 238.5 102.9)">15</text>
<text x="56.9" y="111.2" transform="rotate(-90 56.9 111.2)">3</text>
<text x="62" y="111.2" transform="rotate(-90 62 111.2)">7</text>
<text x="148.3" y="109.3" transform="rotate(-90 148.3 109.3)">S1</text>
<text x="156" y="109.2" transform="rotate(-90 156 109.2)">A1</text>
<text x="187.4" y="111.2" transform="rotate(-90 187.4 111.2)">3</text>
<text x="50.1" y="114">6</text>
<text x="50.1" y="119.1">5</text>
<text x="67.9" y="119.1">8</text>
<text x="50.1" y="124.2">4</text>
<text x="67.9" y="124.2">1</text>
<text x="59.4" y="134.1" transform="rotate(-90 59.4 134.1)">2</text>
</g>
<g font-size="1.8" fill="#0000c2">
<text x="71.1" y="35.3">3.3V</text>
<text x="76.4" y="35.3">TVS</text>
<text x="44.4" y="67.1">Debug</text>
<text x="51.4" y="67.1">Serial</text>
<text x="58.1" y="67.1">Port</text>
<text x="64.8" y="67.1">voltage</text>
<text x="72.8" y="67.1">level</text>
<text x="78.5" y="67.1">5V</text>
<text x="249.7" y="81.6">for</text>
<text x="253.5" y="81.6">operation</text>
<text x="258.8" y="79.6">PIN</text>
<text x="263.1" y="79.6">=</text>
<text x="263.6" y="81.6">on</text>
<text x="265.9" y="79.6">H</text>
<text x="267.1" y="81.6">power-up</text>
<text x="132.9" y="89">indicator</text>
<text x="133.3" y="87">connect</text>
<text x="133.4" y="84.9">USB</text>
<text x="138.4" y="84.9">PC</text>
<text x="245.1" y="95.5">SPD</text>
<text x="250" y="95.5">=</text>
<text x="252.8" y="95.5">H</text>
<text x="43.2" y="99.7">3.3V</text>
<text x="48.5" y="99.7">5V</text>
<text x="52" y="99.7">bidirectional</text>
<text x="65" y="99.7">level</text>
<text x="70.7" y="99.7">shifter</text>
<text x="130.3" y="102">beside</text>
<text x="131" y="99.9">should</text>
<text x="134.1" y="97.9">LED</text>
<text x="137.6" y="102">USB</text>
<text x="138.5" y="99.9">be</text>
<text x="202.6" y="98.4">full</text>
<text x="206.9" y="98.4">speed</text>
<text x="211.7" y="100.4">and</text>
<text x="213.4" y="96.4">SPU</text>
<text x="213.6" y="98.4">slew</text>
<text x="216.3" y="100.4">timing</text>
<text x="218.4" y="96.4">=</text>
<text x="218.9" y="98.4">rate</text>
<text x="221.1" y="96.4">H</text>
<text x="245.1" y="97.5">isolator</text>
<text x="253.5" y="97.5">in</text>
<text x="256.5" y="97.5">full</text>
<text x="260.8" y="97.5">speed</text>
<text x="267.5" y="97.5">mode</text>
<text x="131.1" y="104">connector</text>
<text x="162.3" y="107.5">Sideband_Use</text>
<text x="137.2" y="109.2">Shield</text>
<text x="137.2" y="111.2">connected</text>
<text x="137.2" y="113.3">to</text>
<text x="140.2" y="113.3">GND_PC</text>
<text x="164.6" y="109.6">not</text>
<text x="168.8" y="109.6">used</text>
<text x="137.2" y="115.3">PC</text>
<text x="140.9" y="115.3">side</text>
<text x="20.3" y="122.9">voltage</text>
<text x="28.4" y="122.9">level</text>
<text x="34" y="122.9">3.3V</text>
<text x="48.3" y="153.9">connect</text>
<text x="48.3" y="156">if</text>
<text x="50.8" y="156">the</text>
<text x="54.9" y="156">uart</text>
<text x="56.9" y="153.9">/</text>
<text x="59.4" y="153.9">solder</text>
<text x="59.9" y="156">signal</text>
<text x="66.4" y="153.9">these</text>
<text x="66.8" y="156">is</text>
<text x="69.6" y="156">3.3V</text>
<text x="72.7" y="153.9">jumbers</text>
<text x="178" y="160.4">in</text>
<text x="180.9" y="160.4">this</text>
<text x="185.6" y="160.4">sheet:</text>
<text x="178" y="162.5">capacitors:</text>
<text x="178" y="164.5">resistors:</text>
<text x="188" y="164.5">0603,</text>
<text x="189.7" y="162.5">10V</text>
<text x="194.4" y="162.5">rated</text>
<text x="194.6" y="164.5">0.1W</text>
</g>
<g font-size="1.8" fill="#0f0f0f">
<text x="196.8" y="84.7">PC_USB_DP</text>
<text x="196.8" y="87.3">PC_USB_DM</text>
<text x="89.8" y="119">UART0_TXD</text>
<text x="71.1" y="127.9">UART0_RXD</text>
</g>
</svg>
